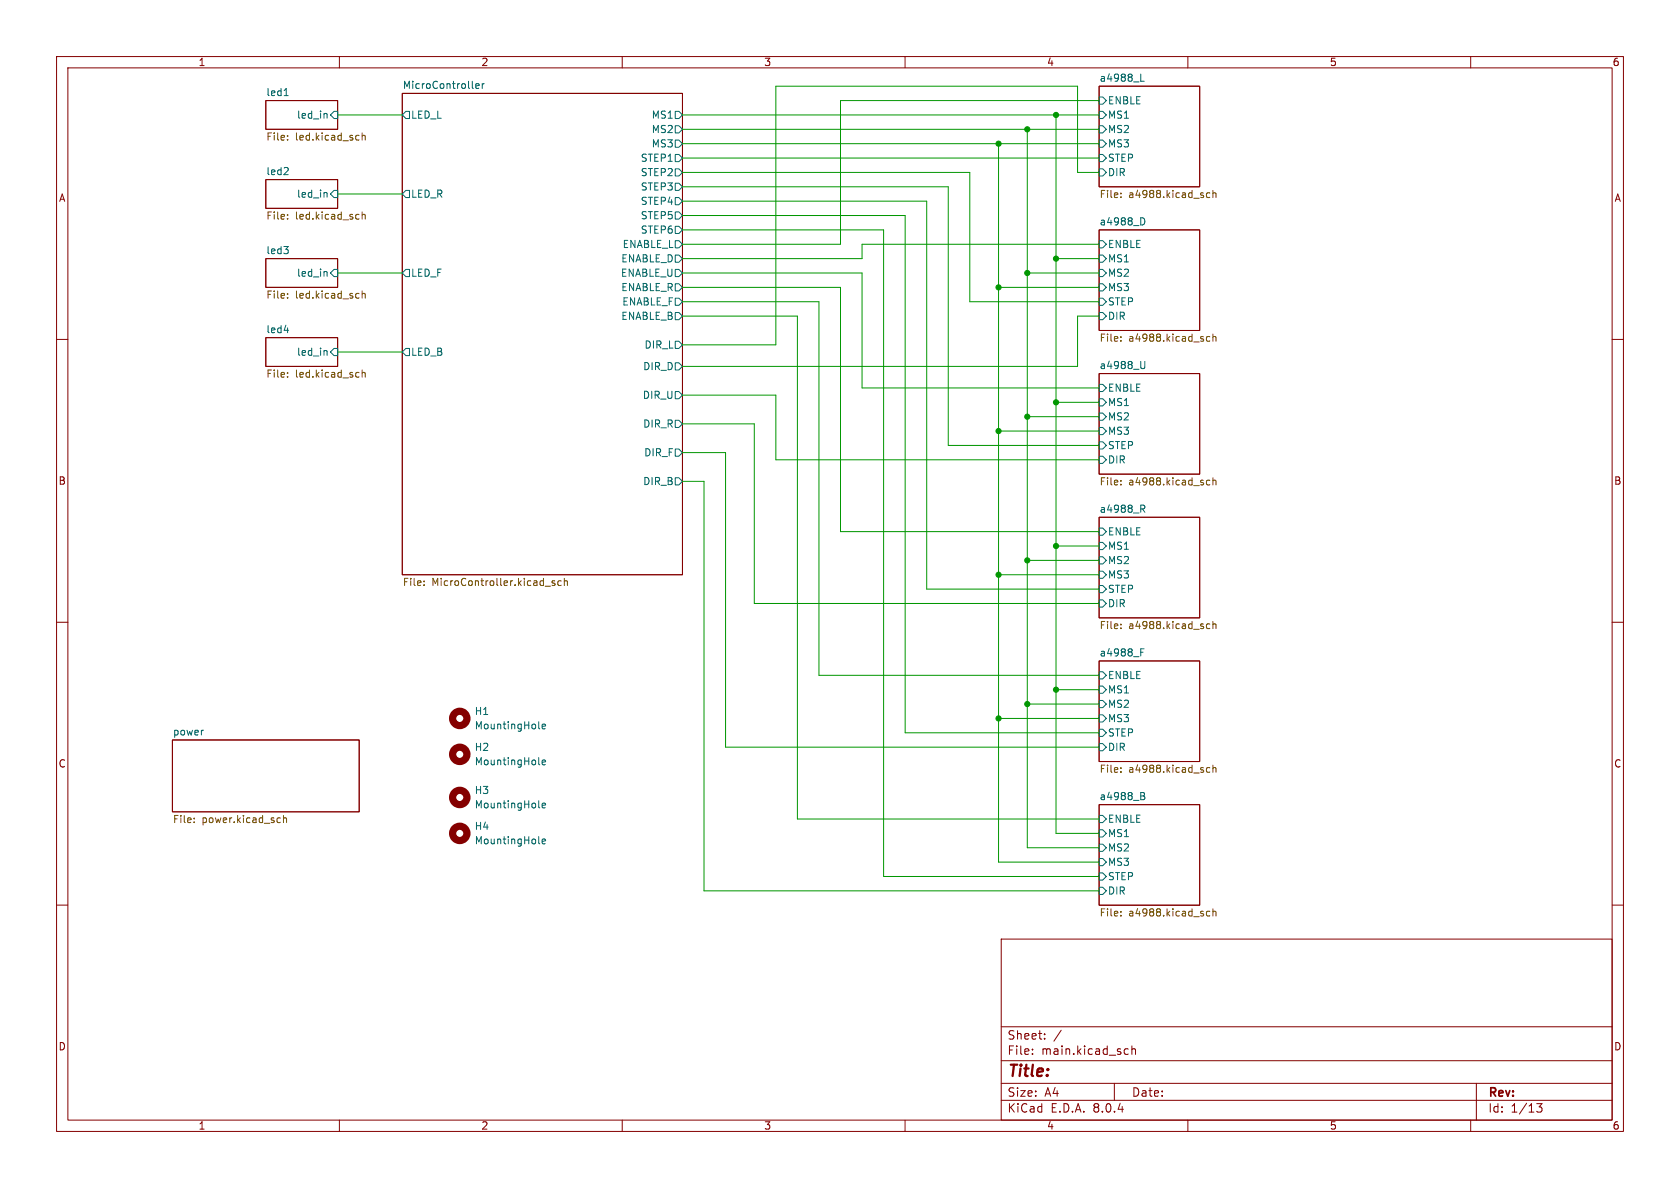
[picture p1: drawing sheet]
<svg xmlns="http://www.w3.org/2000/svg" width="297mm" height="210mm" viewBox="0 0 297 210" stroke-linecap="round" stroke-linejoin="round" font-family="sans-serif">
<g fill="none" stroke="#840000" stroke-width=".18">
<path d="M10 10h277v190h-277zM12 12h273v186h-273zM47 17.8h12.7v5.1h-12.7zM60 10v2M71.1 16.5h49.5v85.1h-49.5zM110 10v2M160 10v2M194.3 15.2h17.8v17.8h-17.8zM210 10v2M260 10v2M47 31.8h12.7v5h-12.7zM10 60h2"/>
<path d="M47 45.7h12.7v5.1h-12.7zM47 59.7h12.7v5.1h-12.7zM194.3 40.6h17.8v17.8h-17.8zM285 60h2M194.3 66h17.8v17.8h-17.8zM194.3 91.4h17.8v17.8h-17.8zM10 110h2M194.3 116.8h17.8v17.8h-17.8zM285 110h2M30.5 130.8h33v12.7h-33zM10 160h2M194.3 142.2h17.8v17.8h-17.8z"/>
<path d="M285 160h2M177 166h108v32h-108zM60 198v2M110 198v2M160 198v2M177 194.5h108M177 191.5h108M177 187.5h108M177 181.5h108M182.5 186.3v.1M182.5 185.5v.1M184.7 183.6v.1"/>
<path d="M184.7 182.8v.1M187.6 182.1l-1.3 2M197 191.5v3M199 185.4l.5 .1M199.5 186.3l-.5 .1M200.1 185.5l.2-.1 .4 .1v.9M200.1 184.9v1.5M210 198v2M260 198v2M261 191.5v6.5M271.7 195.1h.9l-.5 .6 .4 .1v.7l-.2 .1-.6-.1"/>
</g>
<g fill="none" stroke="#006464" stroke-width=".18">
<path d="M50.2 16.9h.8M59.1 19.7h.6v1.3h-.6l-.7-.7zM71.8 19.7h.6v1.3h-.6l-.7-.7zM84.1 15.2l.6-.1-.1-.3h-.3l-.2 .2 .1 .6h.4M85.3 14.8v.8M85.6 14.8l-.3 .2M119.4 19.7h.6l.6 .6-.6 .7h-.6zM194.3 17.1h.6l.7 .7-.7 .6h-.6zM194.3 19.7h.6l.7 .6-.7 .7h-.6zM201.7 14.4h.6M50.8 29.7l.2 .1-.1 .3-.7 .8h.8M57.5 34l.3 .2v.7"/>
<path d="M57.5 20.1l.3 .1v.7M59.1 33.7h.6v1.2h-.6l-.7-.6zM71.8 33.7h.6v1.2h-.6l-.7-.6zM119.4 22.2h.6l.6 .7-.6 .6h-.6zM119.4 24.8h.6l.6 .6-.6 .6h-.6zM119.4 27.3h.6l.6 .6-.6 .7h-.6zM119.4 29.8h.6l.6 .7-.6 .6h-.6zM119.4 32.4h.6l.6 .6-.6 .7h-.6zM119.4 34.9h.6l.6 .7-.6 .6h-.6zM119.4 37.5h.6l.6 .6-.6 .6h-.6zM194.3 22.2h.6l.7 .7-.7 .6h-.6zM194.3 24.8h.6l.7 .6-.7 .6h-.6z"/>
<path d="M194.3 27.3h.6l.7 .6-.7 .7h-.6zM194.3 29.8h.6l.7 .7-.7 .6h-.6zM202 38.5a.68 .68 0 0 1 .4 .6 .68 .68 0 0 1-.4 .7M50.2 43.6h.8l-.5 .5M50.2 58.4h.8M50.8 44.1l.2 .2-.2 .5M57.5 48l.3 .2v.6M59.1 47.6h.6v1.3h-.6l-.7-.6zM71.1 48.3l.7-.7h.6v1.3h-.6zM119.4 40h.6l.6 .6-.6 .7h-.6zM119.4 42.5h.6l.6 .7-.6 .6h-.6zM119.4 50.2h.6l.6 .6-.6 .6h-.6z"/>
<path d="M119.4 47.6h.6l.6 .7-.6 .6h-.6zM119.4 45.1h.6l.6 .6-.6 .7h-.6zM119.4 55.2h.6l.6 .7-.6 .6h-.6zM119.4 52.7h.6l.6 .6-.6 .7h-.6zM194.3 42.5h.6l.7 .7-.7 .6h-.6zM194.3 45.1h.6l.7 .6-.7 .7h-.6zM194.3 47.6h.6l.7 .7-.7 .6h-.6zM194.3 50.2h.6l.7 .6-.7 .6h-.6zM194.3 52.7h.6l.7 .6-.7 .7h-.6zM194.3 55.2h.6l.7 .7-.7 .6h-.6zM57.5 62l.3 .1v.7M59.1 61.6h.6v1.3h-.6l-.7-.7z"/>
<path d="M71.8 61.6h.6v1.3h-.6l-.7-.7zM119.4 60.3h.6l.6 .7-.6 .6h-.6zM119.4 64.1h.6l.6 .7-.6 .6h-.6zM119.4 69.2h.6l.6 .7-.6 .6h-.6zM119.4 74.3h.6l.6 .6-.6 .7h-.6zM119.4 79.4h.6l.6 .6-.6 .6h-.6zM194.3 67.9h.6l.7 .7-.7 .6h-.6zM194.3 70.5h.6l.7 .6-.7 .7h-.6zM194.3 73h.6l.7 .7-.7 .6h-.6zM194.3 75.6h.6l.7 .6-.7 .6h-.6zM194.3 78.1h.6l.7 .6-.7 .7h-.6zM202.4 63.9v1l-.1 .2-.4 .1"/>
<path d="M119.4 84.5h.6l.6 .6-.6 .6h-.6zM194.3 80.6h.6l.7 .7-.7 .6h-.6zM194.3 93.3h.6l.7 .7-.7 .6h-.6zM194.3 95.9h.6l.7 .6-.7 .7h-.6zM194.3 98.4h.6l.7 .7-.7 .6h-.6zM201.7 89.3h.5l.2 .2-.1 .4-.6 .1M202 90l.4 .6M194.3 118.7h.6l.7 .7-.7 .6h-.6zM194.3 101h.6l.7 .6-.7 .6h-.6zM194.3 103.5h.6l.7 .6-.7 .7h-.6zM194.3 106h.6l.7 .7-.7 .6h-.6zM201.7 115.3h.4"/>
<path d="M201.7 114.7h.6M35.8 129.1h.2M95.2 135l.2 .2M95.2 128.7l.2 .1M95.8 128.4l.6-.1v-.2l-.4-.1-.2 .2 .1 .6h.5M95.8 134.8l.6-.1v-.3h-.4l-.2 .1 .1 .6h.5M194.3 121.3h.6l.7 .6-.7 .7h-.6zM194.3 123.8h.6l.7 .7-.7 .6h-.6zM194.3 126.4h.6l.7 .6-.7 .6h-.6zM194.3 128.9h.6l.7 .6-.7 .7h-.6zM194.3 131.4h.6l.7 .7-.7 .6h-.6zM95.2 149l.2 .2"/>
<path d="M95.2 142.6l.2 .2M95.8 148.7l.6-.1v-.2l-.4-.1-.2 .2 .1 .6h.5M95.8 142.4l.6-.1v-.3h-.4l-.2 .2 .1 .6h.5M194.3 144.1h.6l.7 .7-.7 .6h-.6zM194.3 146.7h.6l.7 .6-.7 .7h-.6zM194.3 149.2h.6l.7 .7-.7 .6h-.6zM194.3 151.8h.6l.7 .6-.7 .6h-.6zM194.3 154.3h.6l.7 .6-.7 .7h-.6zM194.3 156.8h.6l.7 .7-.7 .6h-.6zM201.7 140.1l.6 .1v.3l-.2 .2M201.7 140.7h.4M202.1 140.7l.3 .2-.1 .3-.6 .2"/>
</g>
<g fill="none" stroke="#725600" stroke-width=".18">
<path d="M50.8 38.6v.1M50.8 24v.1M50.8 24.6v.2M50.8 38v.1M63.4 37.9l.1 .1M63.4 23.9l.1 .1M63.5 38.7h-.1M63.5 24.7l-.1 .1M64 23.5v1.3M64 37.5v1.2M64 24l.2-.1 .3 .1 .1 .8M64 38l.2-.1 .3 .1 .1 .7"/>
<path d="M198.2 34.1v.2M198.2 34.8v.1M213.3 34.7l.2 .2h.4M213.9 34.1h-.4l-.2 .2M214.4 33.7v1.2M214.4 34.2l.2-.1h.3l.1 .8M50.8 51.9v.1M50.8 52.6v.1M63.4 51.9h.1M63.5 52.6l-.1 .1M64 51.4v1.3M64 52l.2-.1h.3l.1 .8"/>
<path d="M198.2 59.5v.2M213.9 59.5h-.4l-.2 .2M214.4 59.1v1.2M214.4 59.6l.2-.1h.3l.1 .8M50.8 65.9v.1M50.8 66.6v.1M63.4 65.8l.1 .1M63.5 66.6l-.1 .1M64 65.4v1.3M64 66l.2-.2 .3 .1 .1 .8M198.2 60.2v.1M213.3 60.1l.2 .2h.4"/>
<path d="M198.2 84.9v.2M198.2 85.6v.1M213.3 85.5l.2 .2h.4M213.9 84.9h-.4l-.2 .2M214.4 84.5v1.2M214.4 85l.2-.1h.3l.1 .8M75 103.4v.1M75 102.7v.1M96.4 103.6h.9M98.1 102.7h-.3l-.2 .1v.2l.5 .1v.3h-.5M99.2 102.7h-.3l-.3 .2 .1 .5h.5M99.8 102.8l.1-.1h.3l.1 .8"/>
<path d="M99.8 102.2v1.3M198.2 110.3v.2M198.2 111v.1M213.3 110.9l.2 .2h.4M213.9 110.3h-.4l-.2 .2M214.4 109.9v1.2M214.4 110.4l.2-.1h.3l.1 .8M198.2 136.4v.1M198.2 135.7v.2M213.3 136.3l.2 .2h.4M213.9 135.7h-.4l-.2 .2M214.4 135.8l.2-.1h.3l.1 .8"/>
<path d="M214.4 135.3v1.2M34.3 145.3v.1M34.3 144.6v.2M49.2 144.6h.4M49.6 145.4h-.4M50.1 144.7l.2-.1h.3l.1 .8M50.1 144.1v1.3M198.2 161.1v.2M198.2 161.8v.1M213.3 161.7l.2 .2h.4M213.9 161.1h-.4l-.2 .2M214.4 160.7v1.2"/>
<path d="M214.4 161.2l.2-.1h.3l.1 .8"/>
</g>
<g fill="none" stroke="#840000" stroke-width="1.3">
<circle cx="81.3" cy="127" r="1.27"/>
<circle cx="81.3" cy="133.3" r="1.27"/>
<circle cx="81.3" cy="141" r="1.27"/>
<circle cx="81.3" cy="147.3" r="1.27"/>
</g>
<g fill="none" stroke="#009600" stroke-width=".18">
<path d="M194.3 17.8h-45.7v25.4h-28M59.7 34.3h11.4M59.7 20.3h11.4M120.6 30.5h50.8v22.8h22.9M120.6 20.3h73.7M120.6 27.9h73.7M120.6 33h47v45.7h26.7M120.6 22.9h73.7M120.6 25.4h73.7M120.6 38.1h39.4v91.4h34.3M120.6 35.6h43.2v68.5h30.5M176.5 25.4v127h17.8"/>
<path d="M181.6 22.9v127h12.7M186.7 20.3v127h7.6M194.3 30.5h-3.8v-15.3h-53.3v45.8h-16.6M59.7 48.3h11.4M120.6 48.3h31.8v20.3h41.9M120.6 53.3h24.2v66.1h49.5M120.6 40.6h35.6v114.3h38.1M120.6 55.9h20.4v88.9h53.3M120.6 50.8h28v43.2h45.7M176.5 50.8h17.8M181.6 48.3h12.7M186.7 45.7h7.6"/>
<path d="M194.3 55.9h-3.8v8.9h-69.9M194.3 43.2h-41.9v2.5h-31.8M59.7 62.2h11.4M120.6 69.9h16.6v11.4h57.1M120.6 74.9h12.7v31.8h61M176.5 76.2h17.8M181.6 73.7h12.7M186.7 71.1h7.6M120.6 80h7.7v52.1h66M120.6 85.1h3.9v72.4h69.8M181.6 99.1h12.7M186.7 96.5h7.6"/>
<path d="M176.5 101.6h17.8M176.5 127h17.8M181.6 124.5h12.7M186.7 121.9h7.6"/>
</g>
<g fill="#009600" stroke="#009600" stroke-width=".18">
<circle cx="176.5" cy="101.6" r=".46"/>
<circle cx="186.7" cy="71.1" r=".46"/>
<circle cx="176.5" cy="76.2" r=".46"/>
<circle cx="181.6" cy="73.7" r=".46"/>
<circle cx="181.6" cy="99.1" r=".46"/>
<circle cx="186.7" cy="96.5" r=".46"/>
<circle cx="181.6" cy="22.9" r=".46"/>
<circle cx="176.5" cy="25.4" r=".46"/>
<circle cx="186.7" cy="20.3" r=".46"/>
<circle cx="176.5" cy="50.8" r=".46"/>
<circle cx="186.7" cy="45.7" r=".46"/>
<circle cx="181.6" cy="48.3" r=".46"/>
<circle cx="176.5" cy="127" r=".46"/>
<circle cx="186.7" cy="121.9" r=".46"/>
<circle cx="181.6" cy="124.5" r=".46"/>
</g>
<text font-size="2.8" fill="#840000" x="178" y="190.9">Title:</text>
<g font-size="2.1" fill="#840000">
<text x="178" y="184">Sheet:</text>
<text x="178" y="186.7">File:</text>
<text x="184.1" y="186.7">main.kicad_sch</text>
<text x="178" y="196.9">KiCad</text>
<text x="178" y="194.1">Size:</text>
<text x="184.7" y="194.1">A4</text>
<text x="185.7" y="196.9">E.D.A.</text>
<text x="193.3" y="196.9">8.0.4</text>
<text x="200" y="194.1">Date:</text>
<text x="263" y="194.3">Rev:</text>
<text x="263" y="196.9">Id:</text>
<text x="267.1" y="196.9">1/13</text>
</g>
<g font-size="1.8" fill="#840000">
<text x="35" y="11.9">1</text>
<text x="85" y="11.9">2</text>
<text x="135" y="11.9">3</text>
<text x="185" y="11.9">4</text>
<text x="235" y="11.9">5</text>
<text x="285" y="11.9">6</text>
<text x="10.3" y="35.9">A</text>
<text x="285.3" y="35.9">A</text>
<text x="10.3" y="85.9">B</text>
<text x="285.3" y="85.9">B</text>
<text x="10.3" y="135.9">C</text>
<text x="285.3" y="135.9">C</text>
<text x="10.3" y="185.9">D</text>
<text x="285.3" y="185.9">D</text>
<text x="35" y="199.9">1</text>
<text x="85" y="199.9">2</text>
<text x="135" y="199.9">3</text>
<text x="185" y="199.9">4</text>
<text x="235" y="199.9">5</text>
<text x="285" y="199.9">6</text>
</g>
<g font-size="1.8" fill="#006464">
<text x="47" y="17.1">led1</text>
<text x="71.1" y="15.8">MicroController</text>
<text x="194.3" y="14.5">a4988_L</text>
<text x="52.4" y="21.2">led_in</text>
<text x="72.6" y="21.2">LED_L</text>
<text x="115.1" y="21.2">MS1</text>
<text x="115.1" y="23.7">MS2</text>
<text x="195.8" y="18.6">ENBLE</text>
<text x="195.8" y="21.2">MS1</text>
<text x="195.8" y="23.7">MS2</text>
<text x="113.2" y="28.8">STEP1</text>
<text x="115.1" y="26.3">MS3</text>
<text x="195.8" y="26.3">MS3</text>
<text x="195.8" y="28.8">STEP</text>
<text x="47" y="31">led2</text>
<text x="52.4" y="35.2">led_in</text>
<text x="72.6" y="35.2">LED_R</text>
<text x="113.2" y="31.3">STEP2</text>
<text x="113.2" y="33.9">STEP3</text>
<text x="195.8" y="31.3">DIR</text>
<text x="113.2" y="41.5">STEP6</text>
<text x="113.2" y="36.4">STEP4</text>
<text x="113.2" y="39">STEP5</text>
<text x="194.3" y="39.9">a4988_D</text>
<text x="47" y="45">led3</text>
<text x="109.7" y="46.6">ENABLE_D</text>
<text x="110" y="44">ENABLE_L</text>
<text x="195.8" y="44">ENBLE</text>
<text x="195.8" y="46.6">MS1</text>
<text x="52.4" y="49.1">led_in</text>
<text x="72.6" y="49.1">LED_F</text>
<text x="109.7" y="49.1">ENABLE_U</text>
<text x="109.7" y="51.7">ENABLE_R</text>
<text x="195.8" y="49.1">MS2</text>
<text x="195.8" y="51.7">MS3</text>
<text x="47" y="59">led4</text>
<text x="109.7" y="56.7">ENABLE_B</text>
<text x="109.9" y="54.2">ENABLE_F</text>
<text x="195.8" y="54.2">STEP</text>
<text x="195.8" y="56.7">DIR</text>
<text x="52.4" y="63.1">led_in</text>
<text x="72.6" y="63.1">LED_B</text>
<text x="113.6" y="65.6">DIR_D</text>
<text x="113.8" y="61.8">DIR_L</text>
<text x="194.3" y="65.3">a4988_U</text>
<text x="113.5" y="70.7">DIR_U</text>
<text x="195.8" y="69.4">ENBLE</text>
<text x="195.8" y="72">MS1</text>
<text x="113.6" y="75.8">DIR_R</text>
<text x="195.8" y="74.5">MS2</text>
<text x="195.8" y="77.1">MS3</text>
<text x="113.8" y="80.9">DIR_F</text>
<text x="195.8" y="79.6">STEP</text>
<text x="195.8" y="82.1">DIR</text>
<text x="113.6" y="86">DIR_B</text>
<text x="194.3" y="90.7">a4988_R</text>
<text x="195.8" y="94.8">ENBLE</text>
<text x="195.8" y="97.4">MS1</text>
<text x="195.8" y="99.9">MS2</text>
<text x="195.8" y="102.5">MS3</text>
<text x="195.8" y="105">STEP</text>
<text x="195.8" y="107.5">DIR</text>
<text x="194.3" y="116.1">a4988_F</text>
<text x="195.8" y="120.2">ENBLE</text>
<text x="195.8" y="122.8">MS1</text>
<text x="195.8" y="125.3">MS2</text>
<text x="30.5" y="130.1">power</text>
<text x="83.8" y="126.6">H1</text>
<text x="83.8" y="129.1">MountingHole</text>
<text x="195.8" y="127.9">MS3</text>
<text x="195.8" y="130.4">STEP</text>
<text x="83.8" y="132.9">H2</text>
<text x="83.8" y="135.5">MountingHole</text>
<text x="195.8" y="132.9">DIR</text>
<text x="83.8" y="140.6">H3</text>
<text x="83.8" y="143.1">MountingHole</text>
<text x="194.3" y="141.5">a4988_B</text>
<text x="83.8" y="146.9">H4</text>
<text x="83.8" y="149.5">MountingHole</text>
<text x="195.8" y="145.6">ENBLE</text>
<text x="195.8" y="148.2">MS1</text>
<text x="195.8" y="150.7">MS2</text>
<text x="195.8" y="153.3">MS3</text>
<text x="195.8" y="155.8">STEP</text>
<text x="195.8" y="158.3">DIR</text>
</g>
<g font-size="1.8" fill="#725600">
<text x="47" y="25.2">File:</text>
<text x="52.2" y="25.2">led.kicad_sch</text>
<text x="194.3" y="35.3">File:</text>
<text x="199.5" y="35.3">a4988.kicad_sch</text>
<text x="47" y="39.1">File:</text>
<text x="52.2" y="39.1">led.kicad_sch</text>
<text x="47" y="53.1">File:</text>
<text x="52.2" y="53.1">led.kicad_sch</text>
<text x="194.3" y="60.7">File:</text>
<text x="199.5" y="60.7">a4988.kicad_sch</text>
<text x="47" y="67.1">File:</text>
<text x="52.2" y="67.1">led.kicad_sch</text>
<text x="194.3" y="86.1">File:</text>
<text x="199.5" y="86.1">a4988.kicad_sch</text>
<text x="71.1" y="103.9">File:</text>
<text x="76.3" y="103.9">MicroController.kicad_sch</text>
<text x="194.3" y="111.5">File:</text>
<text x="199.5" y="111.5">a4988.kicad_sch</text>
<text x="194.3" y="136.9">File:</text>
<text x="199.5" y="136.9">a4988.kicad_sch</text>
<text x="30.5" y="145.8">File:</text>
<text x="35.7" y="145.8">power.kicad_sch</text>
<text x="194.3" y="162.3">File:</text>
<text x="199.5" y="162.3">a4988.kicad_sch</text>
</g>
</svg>
